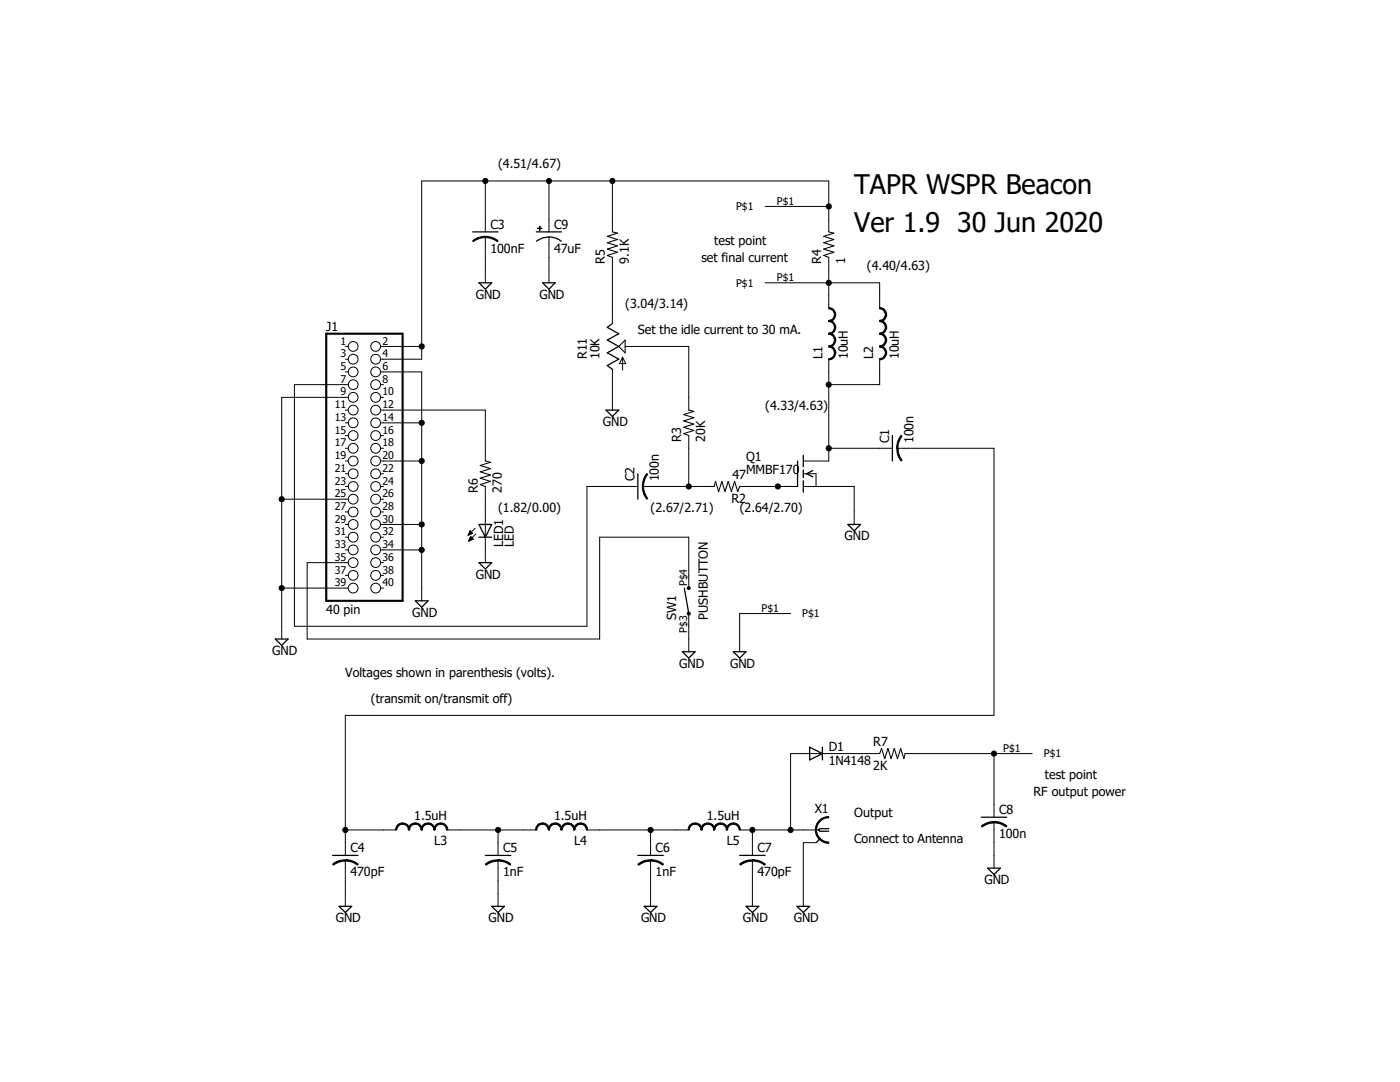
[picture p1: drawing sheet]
<svg xmlns="http://www.w3.org/2000/svg" width="279mm" height="216mm" viewBox="0 0 279 216" stroke-linecap="round" stroke-linejoin="round" font-family="sans-serif">
<path d="M53.7 31.2l172 153.5M225.7 31.2l-172 153.5" fill="none" stroke="#fff" stroke-width=".2"/>
<path d="M65.1 66.6h15.2v53.3h-15.2z" fill="none" stroke="#000" stroke-width=".42"/>
<g fill="none" stroke="#000" stroke-width=".2">
<path d="M96.9 36.1v10.2M109.6 36.1v10.2M122.2 36.1v10.2M94.3 48a3.6 3.6 0 0 1 2.6-.8v.2a4.1 4.1 0 0 0-2.5 .8zM96.9 47.2a4 4 0 0 1 2.5 .8l-.1 .2a4.1 4.1 0 0 0-2.4-.8zM96.9 47.3v9.1M107.3 45.5l.9 .1zM107.7 45.1l.1 .9zM109.6 47.3v9.1M122.2 51.4v13.2M152.7 56.4h22.9v5.1M152.7 41.2h12.7"/>
<path d="M165.4 46.3v-10.2h-81.2v35.6h-8.2M165.4 51.4v10.1M68.9 69.1h.6M68.9 71.7h.6M68.9 74.2h.6M69.5 76.8h-10.7v48.2h58.3v-27.9h10.2M69.5 79.3h-13.3v48.2M76 69.1h8.2M76 74.2h8.2v45.7M76 76.8h.5M76 79.3h.5M122.2 73.7v8.1"/>
<path d="M124.2 71.3v2.5M124.2 71.3l.7 1.3h-1.3zM124.8 69.1h12.7v12.7M165.4 61.4a1.37 1.37 0 0 1 1.4 1.4h-.3a1.12 1.12 0 0 0-1.1-1.2zM165.4 63.9a1.12 1.12 0 0 0 1.1-1.1h.3a1.37 1.37 0 0 1-1.4 1.4zM165.4 63.9a1.37 1.37 0 0 1 1.4 1.4h-.3a1.12 1.12 0 0 0-1.1-1.1zM165.4 66.5a1.12 1.12 0 0 0 1.1-1.2h.3a1.37 1.37 0 0 1-1.4 1.4zM165.4 66.5a1.37 1.37 0 0 1 1.4 1.4h-.3a1.12 1.12 0 0 0-1.1-1.2zM165.4 69a1.12 1.12 0 0 0 1.1-1.1h.3a1.37 1.37 0 0 1-1.4 1.4zM165.4 69a1.37 1.37 0 0 1 1.4 1.4h-.3a1.12 1.12 0 0 0-1.1-1.1zM165.4 71.5a1.12 1.12 0 0 0 1.1-1.1h.3a1.37 1.37 0 0 1-1.4 1.4zM165.4 71.7v20.3h-5.1"/>
<path d="M175.6 61.4a1.37 1.37 0 0 1 1.4 1.4h-.3a1.21 1.21 0 0 0-1.1-1.2zM175.6 63.9a1.19 1.19 0 0 0 1.1-1.1h.3a1.37 1.37 0 0 1-1.4 1.4zM175.6 63.9a1.37 1.37 0 0 1 1.4 1.4h-.3a1.21 1.21 0 0 0-1.1-1.1zM175.6 66.5a1.19 1.19 0 0 0 1.1-1.2h.3a1.37 1.37 0 0 1-1.4 1.4zM175.6 66.5a1.37 1.37 0 0 1 1.4 1.4h-.3a1.21 1.21 0 0 0-1.1-1.2zM175.6 69a1.19 1.19 0 0 0 1.1-1.1h.3a1.37 1.37 0 0 1-1.4 1.4zM175.6 69a1.37 1.37 0 0 1 1.4 1.4h-.3a1.21 1.21 0 0 0-1.1-1.1zM175.6 71.5a1.19 1.19 0 0 0 1.1-1.1h.3a1.37 1.37 0 0 1-1.4 1.4zM175.6 71.7v5.1h-10.2M56.2 99.6h13.3M68.9 81.8h.6M68.9 84.4h.6"/>
<path d="M68.9 86.9h.6M68.9 89.5h.6M68.9 92h.6M68.9 94.5h.6M68.9 97.1h.6M76 81.8h20.9v10.2M76 84.4h8.2M76 86.9h.5M76 89.5h.5M76 92h8.2M76 94.5h.5M76 97.1h.5"/>
<path d="M76 99.6h.5M96.9 97.1v15.2M128.2 97.1h.2a4.1 4.1 0 0 0 .8 2.3l-.1 .2a3.9 3.9 0 0 1-.9-2.5zM128.3 97.1h14.2M129.1 94.5l.1 .2a4.1 4.1 0 0 0-.8 2.4h-.2a4 4 0 0 1 .9-2.6zM137.5 86.9v10.2M147.6 97.1h11.5M160.3 94.5h2.6v2.6M160.3 97.1h10.2v7.5M165.4 89.5h12.7M179 89.5h.2a3.5 3.5 0 0 0 .8 2.3l-.2 .2a3.6 3.6 0 0 1-.8-2.5zM179.1 89.5h19.3v53.2h-129.5v28"/>
<path d="M179.8 86.9l.2 .1a3.8 3.8 0 0 0-.8 2.5h-.3a4 4 0 0 1 .9-2.6zM56.2 117.3h13.3M68.9 102.2h.6M68.9 104.6h.6M68.9 107.2h.6M68.9 109.7h.6M68.9 114.8h.6M69.5 112.3h-8.2v15.2h58.4v-20.3h17.8v10.1M76 102.2h.5M76 104.6h8.2M76 107.2h.5M76 109.7h8.2"/>
<path d="M76 112.3h.5M76 114.8h.5M76 117.3h.5M93.4 106.8h.1M93.5 106.7h.2M93.5 106.6h.4M93.6 106.5h.5M93.6 107.9h.1M93.6 106.4h.7M93.6 107.9h.3M93.6 106.3h.6M93.6 107.7h.5"/>
<path d="M93.7 106.3h.4M93.7 107.7h.5M93.7 106.2h.3M93.7 106.1h.2M93.7 107.6h.7M93.8 106h.1M93.8 107.5h.5M93.8 107.4h.4M93.8 107.3h.3M93.9 107.2h.2M93.9 107.1h.1M93.9 107.1l.5 .5-.8 .3z"/>
<path d="M94.3 106.4l-.5-.5-.4 .9M94.3 106.4l-.9 .4M94.8 105.4l-1.4 1.4M95 106.6l-1.4 1.3M137.5 122.4v7.6M157.8 122.4h-10.2v7.6M175.6 150.4h-17.8v15.2M180.6 150.4h25.4M198.4 150.4v12.7M66.4 172.4a3.6 3.6 0 0 1 2.5-.8v.2a3.9 3.9 0 0 0-2.4 .8zM68.9 171.5a4.2 4.2 0 0 1 2.6 .9l-.2 .2a3.8 3.8 0 0 0-2.4-.8zM68.9 171.7v9.1"/>
<path d="M68.9 165.6h10.2M79.3 164.6l.8-.4h.2v.3a1.12 1.12 0 0 0-1.1 1.1h-.2v-.2zM80.3 164.2a1.31 1.31 0 0 1 1.4 1.4h-.2a1.12 1.12 0 0 0-1.2-1.1zM81.9 164.6l.8-.4h.2v.3a1.12 1.12 0 0 0-1.2 1.1h-.2v-.2zM82.9 164.2a1.37 1.37 0 0 1 1.4 1.4h-.3a1.12 1.12 0 0 0-1.1-1.1zM84.4 164.6l.8-.4h.2v.3a1.12 1.12 0 0 0-1.1 1.1h-.3v-.2zM85.4 164.2a1.37 1.37 0 0 1 1.4 1.4h-.2a1.12 1.12 0 0 0-1.2-1.1zM87 164.6l.8-.4h.2v.3a1.12 1.12 0 0 0-1.2 1.1h-.2v-.2zM88 164.2a1.37 1.37 0 0 1 1.4 1.4h-.3a1.12 1.12 0 0 0-1.1-1.1zM89.2 165.6h17.8M96.9 172.4a3.4 3.4 0 0 1 2.5-.8v.2a4.1 4.1 0 0 0-2.4 .8zM99.4 171.5a4 4 0 0 1 2.5 .9l-.1 .2a3.8 3.8 0 0 0-2.4-.8z"/>
<path d="M99.4 165.6v5.1M99.4 171.7v9.1M107.3 164.6l.7-.4h.3v.3a1.12 1.12 0 0 0-1.2 1.1h-.2v-.2zM108.3 164.2a1.31 1.31 0 0 1 1.3 1.4h-.2a1.21 1.21 0 0 0-1.1-1.1zM109.8 164.6l.8-.4h.2v.3a1.19 1.19 0 0 0-1.2 1.1h-.2v-.2zM110.8 164.2a1.31 1.31 0 0 1 1.4 1.4h-.3a1.12 1.12 0 0 0-1.1-1.1zM112.4 164.6l.7-.4h.2v.3a1.19 1.19 0 0 0-1.1 1.1h-.3v-.2zM113.3 164.2a1.31 1.31 0 0 1 1.4 1.4h-.2a1.12 1.12 0 0 0-1.2-1.1zM114.9 164.6l.8-.4h.2v.3a1.19 1.19 0 0 0-1.2 1.1h-.2v-.2zM115.9 164.2a1.31 1.31 0 0 1 1.4 1.4h-.3a1.12 1.12 0 0 0-1.1-1.1zM117.1 165.6h20.4M127.3 172.4a3.6 3.6 0 0 1 2.5-.8v.2a3.9 3.9 0 0 0-2.3 .8z"/>
<path d="M129.8 171.5a4 4 0 0 1 2.6 .9l-.2 .2a3.8 3.8 0 0 0-2.4-.8zM129.8 165.6v5.1M129.8 171.7v9.1M137.7 164.6l.8-.4h.2v.3a1.12 1.12 0 0 0-1.1 1.1h-.3v-.2zM138.7 164.2a1.31 1.31 0 0 1 1.4 1.4h-.2a1.12 1.12 0 0 0-1.2-1.1zM140.3 164.6l.8-.4h.2v.3a1.12 1.12 0 0 0-1.2 1.1h-.2v-.2zM141.3 164.2a1.31 1.31 0 0 1 1.4 1.4h-.3a1.12 1.12 0 0 0-1.1-1.1zM142.8 164.6l.8-.4h.2v.3a1.12 1.12 0 0 0-1.1 1.1h-.3v-.2zM143.8 164.2a1.31 1.31 0 0 1 1.4 1.4h-.3a1.12 1.12 0 0 0-1.1-1.1zM145.3 164.6l.8-.4h.2v.3a1.12 1.12 0 0 0-1.1 1.1h-.3v-.2zM146.3 164.2a1.31 1.31 0 0 1 1.4 1.4h-.2a1.12 1.12 0 0 0-1.2-1.1zM147.6 172.4a3.6 3.6 0 0 1 2.6-.8v.2a3.9 3.9 0 0 0-2.4 .8z"/>
<path d="M147.6 165.6h15.8M150.2 171.5a4.2 4.2 0 0 1 2.5 .9l-.1 .2a3.8 3.8 0 0 0-2.4-.8zM150.2 165.6v5.1M150.2 171.7v9.1M162.9 168.1h-2.6v12.7M163.5 163.7a2.53 2.53 0 0 1 1.9-.8v.3a2.41 2.41 0 0 0-2.4 2.4 2.41 2.41 0 0 0 2.4 2.4v.3a2.68 2.68 0 0 1-2.5-1.7 2.68 2.68 0 0 1 .6-2.9zM195.8 164.8a4.3 4.3 0 0 1 2.6-.8v.2a3.9 3.9 0 0 0-2.4 .8zM198.4 163.9a4 4 0 0 1 2.6 .9l-.2 .2a3.8 3.8 0 0 0-2.4-.8zM198.4 164.1v9.1"/>
<circle cx="96.9" cy="36.1" r=".51"/>
<circle cx="109.6" cy="36.1" r=".51"/>
<circle cx="122.2" cy="36.1" r=".51"/>
<circle cx="165.4" cy="56.4" r=".51"/>
<circle cx="165.4" cy="41.2" r=".51"/>
<circle cx="70.5" cy="71.7" r=".98"/>
<circle cx="70.5" cy="74.2" r=".98"/>
<circle cx="70.5" cy="69.1" r=".98"/>
<circle cx="70.5" cy="76.7" r=".98"/>
<circle cx="70.5" cy="79.3" r=".98"/>
<circle cx="75" cy="69.1" r=".98"/>
<circle cx="75" cy="79.3" r=".98"/>
<circle cx="75" cy="71.7" r=".98"/>
<circle cx="75" cy="74.2" r=".98"/>
<circle cx="75" cy="76.7" r=".98"/>
<circle cx="84.2" cy="69.1" r=".51"/>
<circle cx="165.4" cy="76.8" r=".51"/>
<circle cx="56.2" cy="99.6" r=".51"/>
<circle cx="70.5" cy="97.1" r=".98"/>
<circle cx="70.5" cy="81.8" r=".98"/>
<circle cx="70.5" cy="89.4" r=".98"/>
<circle cx="70.5" cy="92" r=".98"/>
<circle cx="70.5" cy="86.9" r=".98"/>
<circle cx="70.5" cy="94.5" r=".98"/>
<circle cx="70.5" cy="84.4" r=".98"/>
<circle cx="70.5" cy="99.6" r=".98"/>
<circle cx="75" cy="92" r=".98"/>
<circle cx="75" cy="94.5" r=".98"/>
<circle cx="75" cy="81.8" r=".98"/>
<circle cx="75" cy="99.6" r=".98"/>
<circle cx="75" cy="84.4" r=".98"/>
<circle cx="75" cy="86.9" r=".98"/>
<circle cx="75" cy="97.1" r=".98"/>
<circle cx="75" cy="89.4" r=".98"/>
<circle cx="84.2" cy="92" r=".51"/>
<circle cx="84.2" cy="84.4" r=".51"/>
<circle cx="137.5" cy="97.1" r=".51"/>
<circle cx="155.2" cy="97.1" r=".51"/>
<circle cx="165.4" cy="89.5" r=".51"/>
<circle cx="56.2" cy="117.3" r=".51"/>
<circle cx="70.5" cy="104.6" r=".98"/>
<circle cx="70.5" cy="109.7" r=".98"/>
<circle cx="70.5" cy="112.3" r=".98"/>
<circle cx="70.5" cy="117.3" r=".98"/>
<circle cx="70.5" cy="102.1" r=".98"/>
<circle cx="70.5" cy="107.2" r=".98"/>
<circle cx="70.5" cy="114.8" r=".98"/>
<circle cx="75" cy="114.8" r=".98"/>
<circle cx="75" cy="104.6" r=".98"/>
<circle cx="75" cy="107.2" r=".98"/>
<circle cx="75" cy="112.3" r=".98"/>
<circle cx="75" cy="102.1" r=".98"/>
<circle cx="75" cy="109.7" r=".98"/>
<circle cx="75" cy="117.3" r=".98"/>
<circle cx="84.2" cy="104.6" r=".51"/>
<circle cx="84.2" cy="109.7" r=".51"/>
<circle cx="137.5" cy="117.3" r=".3"/>
<circle cx="137.5" cy="122.4" r=".3"/>
<circle cx="198.4" cy="150.4" r=".51"/>
<circle cx="68.9" cy="165.6" r=".51"/>
<circle cx="99.4" cy="165.6" r=".51"/>
<circle cx="129.8" cy="165.6" r=".51"/>
<circle cx="150.2" cy="165.6" r=".51"/>
<circle cx="157.8" cy="165.6" r=".51"/>
</g>
<g fill="none" stroke="#000" stroke-width=".25">
<path d="M94.3 46.3h5.1M95.6 56.4h2.5l-1.2 1.3zM107 46.3h5.1M107.1 48.1a4 4 0 0 1 4.9 0M108.3 56.4h2.5l-1.2 1.3zM122.2 64.6l-1 .7 2.3 1.3-2.3 1.3 2.3 1.2-2.3 1.3 2.3 1.3-2.3 1.2 1 .8M120.9 81.8h2.6l-1.3 1.3zM127.3 94.5v5.1M159.2 92v5.1M160.3 90.8v2.3M160.3 93.8v1.5M160.3 95.9v2.3"/>
<path d="M162.2 93.9l-1.2 .6 1.2 .7M178.1 86.9v5.1M82.9 119.9h2.5l-1.2 1.3zM95.6 104.6h2.5l-1.2 2.6zM95.6 107.2h2.5M95.6 112.3h2.5l-1.2 1.2zM136.6 117.3l.9 5.1M169.2 104.6h2.5l-1.2 1.3zM54.9 127.5h2.6l-1.3 1.3zM136.2 130h2.5l-1.2 1.3zM146.3 130h2.6l-1.3 1.3zM161.6 149.1l2.5 1.3-2.5 1.2z"/>
<path d="M164.1 149.1v2.5M66.4 170.7h5.1M96.9 170.7h5M127.3 170.7h5.1M147.6 170.7h5.1M163.6 167.4l-.7 .7M165.4 165.4h-1.8l-.2 .2 .2 .3h1.8M195.8 163.1h5.1M197.1 173.2h2.5l-1.2 1.3zM67.6 180.8h2.6l-1.3 1.3zM98.1 180.8h2.6l-1.3 1.3zM128.6 180.8h2.5l-1.3 1.3z"/>
<path d="M148.9 180.8h2.5l-1.2 1.3zM159 180.8h2.6l-1.3 1.3z"/>
</g>
<g fill="#000">
<path d="M94.3 48a3.6 3.6 0 0 1 2.6-.8v.2a4.1 4.1 0 0 0-2.5 .8z" fill-rule="evenodd"/>
<path d="M96.9 47.2a4 4 0 0 1 2.5 .8l-.1 .2a4.1 4.1 0 0 0-2.4-.8z" fill-rule="evenodd"/>
<path d="M107.3 45.5l.9 .1z" fill-rule="evenodd"/>
<path d="M107.7 45.1l.1 .9z" fill-rule="evenodd"/>
<path d="M165.4 63.9a1.12 1.12 0 0 0 1.1-1.1h.3a1.37 1.37 0 0 1-1.4 1.4z" fill-rule="evenodd"/>
<path d="M165.4 66.5a1.12 1.12 0 0 0 1.1-1.2h.3a1.37 1.37 0 0 1-1.4 1.4z" fill-rule="evenodd"/>
<path d="M165.4 69a1.12 1.12 0 0 0 1.1-1.1h.3a1.37 1.37 0 0 1-1.4 1.4z" fill-rule="evenodd"/>
<path d="M165.4 71.5a1.12 1.12 0 0 0 1.1-1.1h.3a1.37 1.37 0 0 1-1.4 1.4z" fill-rule="evenodd"/>
<path d="M165.4 61.4a1.37 1.37 0 0 1 1.4 1.4h-.3a1.12 1.12 0 0 0-1.1-1.2z" fill-rule="evenodd"/>
<path d="M165.4 63.9a1.37 1.37 0 0 1 1.4 1.4h-.3a1.12 1.12 0 0 0-1.1-1.1z" fill-rule="evenodd"/>
<path d="M165.4 66.5a1.37 1.37 0 0 1 1.4 1.4h-.3a1.12 1.12 0 0 0-1.1-1.2z" fill-rule="evenodd"/>
<path d="M165.4 69a1.37 1.37 0 0 1 1.4 1.4h-.3a1.12 1.12 0 0 0-1.1-1.1z" fill-rule="evenodd"/>
<path d="M175.6 63.9a1.19 1.19 0 0 0 1.1-1.1h.3a1.37 1.37 0 0 1-1.4 1.4z" fill-rule="evenodd"/>
<path d="M175.6 66.5a1.19 1.19 0 0 0 1.1-1.2h.3a1.37 1.37 0 0 1-1.4 1.4z" fill-rule="evenodd"/>
<path d="M175.6 69a1.19 1.19 0 0 0 1.1-1.1h.3a1.37 1.37 0 0 1-1.4 1.4z" fill-rule="evenodd"/>
<path d="M175.6 71.5a1.19 1.19 0 0 0 1.1-1.1h.3a1.37 1.37 0 0 1-1.4 1.4z" fill-rule="evenodd"/>
<path d="M175.6 61.4a1.37 1.37 0 0 1 1.4 1.4h-.3a1.21 1.21 0 0 0-1.1-1.2z" fill-rule="evenodd"/>
<path d="M175.6 63.9a1.37 1.37 0 0 1 1.4 1.4h-.3a1.21 1.21 0 0 0-1.1-1.1z" fill-rule="evenodd"/>
<path d="M175.6 66.5a1.37 1.37 0 0 1 1.4 1.4h-.3a1.21 1.21 0 0 0-1.1-1.2z" fill-rule="evenodd"/>
<path d="M175.6 69a1.37 1.37 0 0 1 1.4 1.4h-.3a1.21 1.21 0 0 0-1.1-1.1z" fill-rule="evenodd"/>
<path d="M128.2 97.1h.2a4.1 4.1 0 0 0 .8 2.3l-.1 .2a3.9 3.9 0 0 1-.9-2.5z" fill-rule="evenodd"/>
<path d="M129.1 94.5l.1 .2a4.1 4.1 0 0 0-.8 2.4h-.2a4 4 0 0 1 .9-2.6z" fill-rule="evenodd"/>
<path d="M179 89.5h.2a3.5 3.5 0 0 0 .8 2.3l-.2 .2a3.6 3.6 0 0 1-.8-2.5z" fill-rule="evenodd"/>
<path d="M179.8 86.9l.2 .1a3.8 3.8 0 0 0-.8 2.5h-.3a4 4 0 0 1 .9-2.6z" fill-rule="evenodd"/>
<path d="M66.4 172.4a3.6 3.6 0 0 1 2.5-.8v.2a3.9 3.9 0 0 0-2.4 .8z" fill-rule="evenodd"/>
<path d="M68.9 171.5a4.2 4.2 0 0 1 2.6 .9l-.2 .2a3.8 3.8 0 0 0-2.4-.8z" fill-rule="evenodd"/>
<path d="M79.3 164.6l.8-.4h.2v.3a1.12 1.12 0 0 0-1.1 1.1h-.2v-.2z" fill-rule="evenodd"/>
<path d="M80.3 164.2a1.31 1.31 0 0 1 1.4 1.4h-.2a1.12 1.12 0 0 0-1.2-1.1z" fill-rule="evenodd"/>
<path d="M81.9 164.6l.8-.4h.2v.3a1.12 1.12 0 0 0-1.2 1.1h-.2v-.2z" fill-rule="evenodd"/>
<path d="M82.9 164.2a1.37 1.37 0 0 1 1.4 1.4h-.3a1.12 1.12 0 0 0-1.1-1.1z" fill-rule="evenodd"/>
<path d="M84.4 164.6l.8-.4h.2v.3a1.12 1.12 0 0 0-1.1 1.1h-.3v-.2z" fill-rule="evenodd"/>
<path d="M85.4 164.2a1.37 1.37 0 0 1 1.4 1.4h-.2a1.12 1.12 0 0 0-1.2-1.1z" fill-rule="evenodd"/>
<path d="M87 164.6l.8-.4h.2v.3a1.12 1.12 0 0 0-1.2 1.1h-.2v-.2z" fill-rule="evenodd"/>
<path d="M88 164.2a1.37 1.37 0 0 1 1.4 1.4h-.3a1.12 1.12 0 0 0-1.1-1.1z" fill-rule="evenodd"/>
<path d="M96.9 172.4a3.4 3.4 0 0 1 2.5-.8v.2a4.1 4.1 0 0 0-2.4 .8z" fill-rule="evenodd"/>
<path d="M99.4 171.5a4 4 0 0 1 2.5 .9l-.1 .2a3.8 3.8 0 0 0-2.4-.8z" fill-rule="evenodd"/>
<path d="M107.3 164.6l.7-.4h.3v.3a1.12 1.12 0 0 0-1.2 1.1h-.2v-.2z" fill-rule="evenodd"/>
<path d="M108.3 164.2a1.31 1.31 0 0 1 1.3 1.4h-.2a1.21 1.21 0 0 0-1.1-1.1z" fill-rule="evenodd"/>
<path d="M109.8 164.6l.8-.4h.2v.3a1.19 1.19 0 0 0-1.2 1.1h-.2v-.2z" fill-rule="evenodd"/>
<path d="M110.8 164.2a1.31 1.31 0 0 1 1.4 1.4h-.3a1.12 1.12 0 0 0-1.1-1.1z" fill-rule="evenodd"/>
<path d="M112.4 164.6l.7-.4h.2v.3a1.19 1.19 0 0 0-1.1 1.1h-.3v-.2z" fill-rule="evenodd"/>
<path d="M113.3 164.2a1.31 1.31 0 0 1 1.4 1.4h-.2a1.12 1.12 0 0 0-1.2-1.1z" fill-rule="evenodd"/>
<path d="M114.9 164.6l.8-.4h.2v.3a1.19 1.19 0 0 0-1.2 1.1h-.2v-.2z" fill-rule="evenodd"/>
<path d="M115.9 164.2a1.31 1.31 0 0 1 1.4 1.4h-.3a1.12 1.12 0 0 0-1.1-1.1z" fill-rule="evenodd"/>
<path d="M127.3 172.4a3.6 3.6 0 0 1 2.5-.8v.2a3.9 3.9 0 0 0-2.3 .8z" fill-rule="evenodd"/>
<path d="M129.8 171.5a4 4 0 0 1 2.6 .9l-.2 .2a3.8 3.8 0 0 0-2.4-.8z" fill-rule="evenodd"/>
<path d="M137.7 164.6l.8-.4h.2v.3a1.12 1.12 0 0 0-1.1 1.1h-.3v-.2z" fill-rule="evenodd"/>
<path d="M138.7 164.2a1.31 1.31 0 0 1 1.4 1.4h-.2a1.12 1.12 0 0 0-1.2-1.1z" fill-rule="evenodd"/>
<path d="M140.3 164.6l.8-.4h.2v.3a1.12 1.12 0 0 0-1.2 1.1h-.2v-.2z" fill-rule="evenodd"/>
<path d="M141.3 164.2a1.31 1.31 0 0 1 1.4 1.4h-.3a1.12 1.12 0 0 0-1.1-1.1z" fill-rule="evenodd"/>
<path d="M142.8 164.6l.8-.4h.2v.3a1.12 1.12 0 0 0-1.1 1.1h-.3v-.2z" fill-rule="evenodd"/>
<path d="M143.8 164.2a1.31 1.31 0 0 1 1.4 1.4h-.3a1.12 1.12 0 0 0-1.1-1.1z" fill-rule="evenodd"/>
<path d="M145.3 164.6l.8-.4h.2v.3a1.12 1.12 0 0 0-1.1 1.1h-.3v-.2z" fill-rule="evenodd"/>
<path d="M146.3 164.2a1.31 1.31 0 0 1 1.4 1.4h-.2a1.12 1.12 0 0 0-1.2-1.1z" fill-rule="evenodd"/>
<path d="M147.6 172.4a3.6 3.6 0 0 1 2.6-.8v.2a3.9 3.9 0 0 0-2.4 .8z" fill-rule="evenodd"/>
<path d="M150.2 171.5a4.2 4.2 0 0 1 2.5 .9l-.1 .2a3.8 3.8 0 0 0-2.4-.8z" fill-rule="evenodd"/>
<path d="M163.5 163.7a2.53 2.53 0 0 1 1.9-.8v.3a2.41 2.41 0 0 0-2.4 2.4 2.41 2.41 0 0 0 2.4 2.4v.3a2.68 2.68 0 0 1-2.5-1.7 2.68 2.68 0 0 1 .6-2.9z" fill-rule="evenodd"/>
<path d="M195.8 164.8a4.3 4.3 0 0 1 2.6-.8v.2a3.9 3.9 0 0 0-2.4 .8z" fill-rule="evenodd"/>
<path d="M198.4 163.9a4 4 0 0 1 2.6 .9l-.2 .2a3.8 3.8 0 0 0-2.4-.8z" fill-rule="evenodd"/>
<circle cx="96.9" cy="36.1" r=".51"/>
<circle cx="109.6" cy="36.1" r=".51"/>
<circle cx="122.2" cy="36.1" r=".51"/>
<circle cx="165.4" cy="56.4" r=".51"/>
<circle cx="165.4" cy="41.2" r=".51"/>
<circle cx="84.2" cy="69.1" r=".51"/>
<circle cx="165.4" cy="76.8" r=".51"/>
<circle cx="56.2" cy="99.6" r=".51"/>
<circle cx="84.2" cy="92" r=".51"/>
<circle cx="84.2" cy="84.4" r=".51"/>
<circle cx="137.5" cy="97.1" r=".51"/>
<circle cx="155.2" cy="97.1" r=".51"/>
<circle cx="165.4" cy="89.5" r=".51"/>
<circle cx="56.2" cy="117.3" r=".51"/>
<circle cx="84.2" cy="104.6" r=".51"/>
<circle cx="84.2" cy="109.7" r=".51"/>
<circle cx="137.5" cy="117.3" r=".3"/>
<circle cx="137.5" cy="122.4" r=".3"/>
<circle cx="198.4" cy="150.4" r=".51"/>
<circle cx="68.9" cy="165.6" r=".51"/>
<circle cx="99.4" cy="165.6" r=".51"/>
<circle cx="129.8" cy="165.6" r=".51"/>
<circle cx="150.2" cy="165.6" r=".51"/>
<circle cx="157.8" cy="165.6" r=".51"/>
</g>
<path d="M122.2 46.3l1 .2-2 .7 2 .6-2 .6 2 .7-2 .6 2 .6-2 .7 1 .4M165.4 46.3l1 .2-2 .7 2 .6-2 .6 2 .7-2 .6 2 .6-2 .7 1 .4M123.5 69.1l1.3-1.2v2.5zM96.9 92l1 .2-2.1 .7 2.1 .6-2.1 .6 2.1 .7-2.1 .6 2.1 .7-2.1 .6 1.1 .4M137.5 81.8l1 .3-2.1 .6 2.1 .7-2.1 .6 2.1 .6-2.1 .7 2.1 .6-2.1 .6 1.1 .4M142.5 97.1l.3-1 .6 2 .7-2 .6 2 .6-2 .7 2 .6-2 .6 2 .4-1M175.6 150.4l.3-1 .7 2 .6-2 .6 2 .7-2 .6 2 .6-2 .7 2 .2-1" fill="none" stroke="#000" stroke-width=".21"/>
<g font-size="5.4">
<text x="170.5" y="38.7">TAPR WSPR Beacon</text>
<text x="170.5" y="46.3">Ver 1.9 30 Jun 2020</text>
</g>
<g font-size="2.5">
<text x="99.4" y="33.6">(4.51/4.67)</text>
<text x="97.9" y="45.6">C3</text>
<text x="110.6" y="45.6">C9</text>
<text x="97.9" y="50.5">100nF</text>
<text x="110.6" y="50.5">47uF</text>
<text x="120.7" y="52.6" transform="rotate(-90 120.7 52.6)">R5</text>
<text x="125.5" y="52.6" transform="rotate(-90 125.5 52.6)">9.1K</text>
<text x="140" y="52.4">set final current</text>
<text x="142.5" y="48.8">test point</text>
<text x="163.9" y="52.6" transform="rotate(-90 163.9 52.6)">R4</text>
<text x="168.7" y="52.6" transform="rotate(-90 168.7 52.6)">1</text>
<text x="173" y="53.9">(4.40/4.63)</text>
<text x="95" y="59.6">GND</text>
<text x="107.7" y="59.6">GND</text>
<text x="65.1" y="66">J1</text>
<text x="124.8" y="61.5">(3.04/3.14)</text>
<text x="117.1" y="71.7" transform="rotate(-90 117.1 71.7)">R11</text>
<text x="119.7" y="71.7" transform="rotate(-90 119.7 71.7)">10K</text>
<text x="127.3" y="66.6">Set the idle current to 30 mA.</text>
<text x="164.1" y="71.7" transform="rotate(-90 164.1 71.7)">L1</text>
<text x="169.2" y="71.7" transform="rotate(-90 169.2 71.7)">10uH</text>
<text x="174.3" y="71.7" transform="rotate(-90 174.3 71.7)">L2</text>
<text x="179.4" y="71.7" transform="rotate(-90 179.4 71.7)">10uH</text>
<text x="152.7" y="81.8">(4.33/4.63)</text>
<text x="120.3" y="85">GND</text>
<text x="136" y="88.2" transform="rotate(-90 136 88.2)">R3</text>
<text x="140.8" y="88.2" transform="rotate(-90 140.8 88.2)">20K</text>
<text x="177.5" y="88.4" transform="rotate(-90 177.5 88.4)">C1</text>
<text x="182.3" y="88.4" transform="rotate(-90 182.3 88.4)">100n</text>
<text x="146.2" y="95.5">47</text>
<text x="148.9" y="94.5">MMBF170</text>
<text x="148.9" y="92">Q1</text>
<text x="95.3" y="98.3" transform="rotate(-90 95.3 98.3)">R6</text>
<text x="100.2" y="98.3" transform="rotate(-90 100.2 98.3)">270</text>
<text x="126.7" y="96.1" transform="rotate(-90 126.7 96.1)">C2</text>
<text x="131.5" y="96.1" transform="rotate(-90 131.5 96.1)">100n</text>
<text x="146" y="100.3">R2</text>
<text x="99.4" y="102.2">(1.82/0.00)</text>
<text x="129.8" y="102.2">(2.67/2.71)</text>
<text x="147.6" y="102.2">(2.64/2.70)</text>
<text x="168.6" y="107.8">GND</text>
<text x="100.4" y="109.2" transform="rotate(-90 100.4 109.2)">LED1</text>
<text x="102.6" y="109.2" transform="rotate(-90 102.6 109.2)">LED</text>
<text x="95" y="115.4">GND</text>
<text x="65.1" y="122.4">40 pin</text>
<text x="82.3" y="123.1">GND</text>
<text x="134.9" y="123.7" transform="rotate(-90 134.9 123.7)">SW1</text>
<text x="141.3" y="123.7" transform="rotate(-90 141.3 123.7)">PUSHBUTTON</text>
<text x="54.3" y="130.7">GND</text>
<text x="68.9" y="135.1">Voltages shown in parenthesis (volts).</text>
<text x="135.6" y="133.2">GND</text>
<text x="145.7" y="133.2">GND</text>
<text x="74" y="140.2">(transmit on/transmit off)</text>
<text x="165.4" y="149.9">D1</text>
<text x="174.3" y="148.9">R7</text>
<text x="165.4" y="152.7">1N4148</text>
<text x="174.3" y="153.7">2K</text>
<text x="208.5" y="155.4">test point</text>
<text x="206.2" y="158.7">RF output power</text>
<text x="82.7" y="163.6">1.5uH</text>
<text x="110.6" y="163.6">1.5uH</text>
<text x="141.1" y="163.6">1.5uH</text>
<text x="162.6" y="162.3">X1</text>
<text x="170.5" y="163.1">Output</text>
<text x="199.4" y="167.3">100n</text>
<text x="199.4" y="162.4">C8</text>
<text x="69.9" y="170.1">C4</text>
<text x="86.7" y="168.7">L3</text>
<text x="100.4" y="170.1">C5</text>
<text x="114.6" y="168.7">L4</text>
<text x="130.9" y="170.1">C6</text>
<text x="145" y="168.7">L5</text>
<text x="151.2" y="170.1">C7</text>
<text x="170.5" y="168.1">Connect to Antenna</text>
<text x="69.9" y="174.9">470pF</text>
<text x="100.4" y="174.9">1nF</text>
<text x="130.9" y="174.9">1nF</text>
<text x="151.2" y="174.9">470pF</text>
<text x="196.5" y="176.4">GND</text>
<text x="67" y="184">GND</text>
<text x="97.5" y="184">GND</text>
<text x="127.9" y="184">GND</text>
<text x="148.3" y="184">GND</text>
<text x="158.4" y="184">GND</text>
</g>
<g font-size="2.1">
<text x="146.9" y="42">P$1</text>
<text x="155" y="40.9">P$1</text>
<text x="146.9" y="57.2">P$1</text>
<text x="155" y="56.1">P$1</text>
<text x="68" y="68.8">1</text>
<text x="68" y="71.3">3</text>
<text x="76.3" y="68.8">2</text>
<text x="76.3" y="71.3">4</text>
<text x="68" y="73.9">5</text>
<text x="68" y="76.4">7</text>
<text x="76.3" y="73.9">6</text>
<text x="76.3" y="76.4">8</text>
<text x="66.8" y="81.4">11</text>
<text x="66.8" y="84">13</text>
<text x="68" y="78.9">9</text>
<text x="76.3" y="81.4">12</text>
<text x="76.3" y="84">14</text>
<text x="76.3" y="78.9">10</text>
<text x="66.8" y="86.5">15</text>
<text x="66.8" y="89.1">17</text>
<text x="76.3" y="86.5">16</text>
<text x="76.3" y="89.1">18</text>
<text x="66.8" y="91.6">19</text>
<text x="66.8" y="94.1">21</text>
<text x="76.3" y="91.6">20</text>
<text x="76.3" y="94.1">22</text>
<text x="66.8" y="96.7">23</text>
<text x="66.8" y="99.2">25</text>
<text x="66.8" y="101.8">27</text>
<text x="76.3" y="96.7">24</text>
<text x="76.3" y="99.2">26</text>
<text x="76.3" y="101.8">28</text>
<text x="66.8" y="104.3">29</text>
<text x="66.8" y="106.8">31</text>
<text x="76.3" y="104.3">30</text>
<text x="76.3" y="106.8">32</text>
<text x="66.8" y="109.4">33</text>
<text x="66.8" y="111.9">35</text>
<text x="76.3" y="109.4">34</text>
<text x="76.3" y="111.9">36</text>
<text x="66.8" y="114.5">37</text>
<text x="66.8" y="117">39</text>
<text x="76.3" y="114.5">38</text>
<text x="76.3" y="117">40</text>
<text x="137.1" y="117" transform="rotate(-90 137.1 117)">P$4</text>
<text x="152" y="122.1">P$1</text>
<text x="160.1" y="123.2">P$1</text>
<text x="137.1" y="126.3" transform="rotate(-90 137.1 126.3)">P$3</text>
<text x="200.2" y="150">P$1</text>
<text x="208.3" y="151.1">P$1</text>
</g>
</svg>
